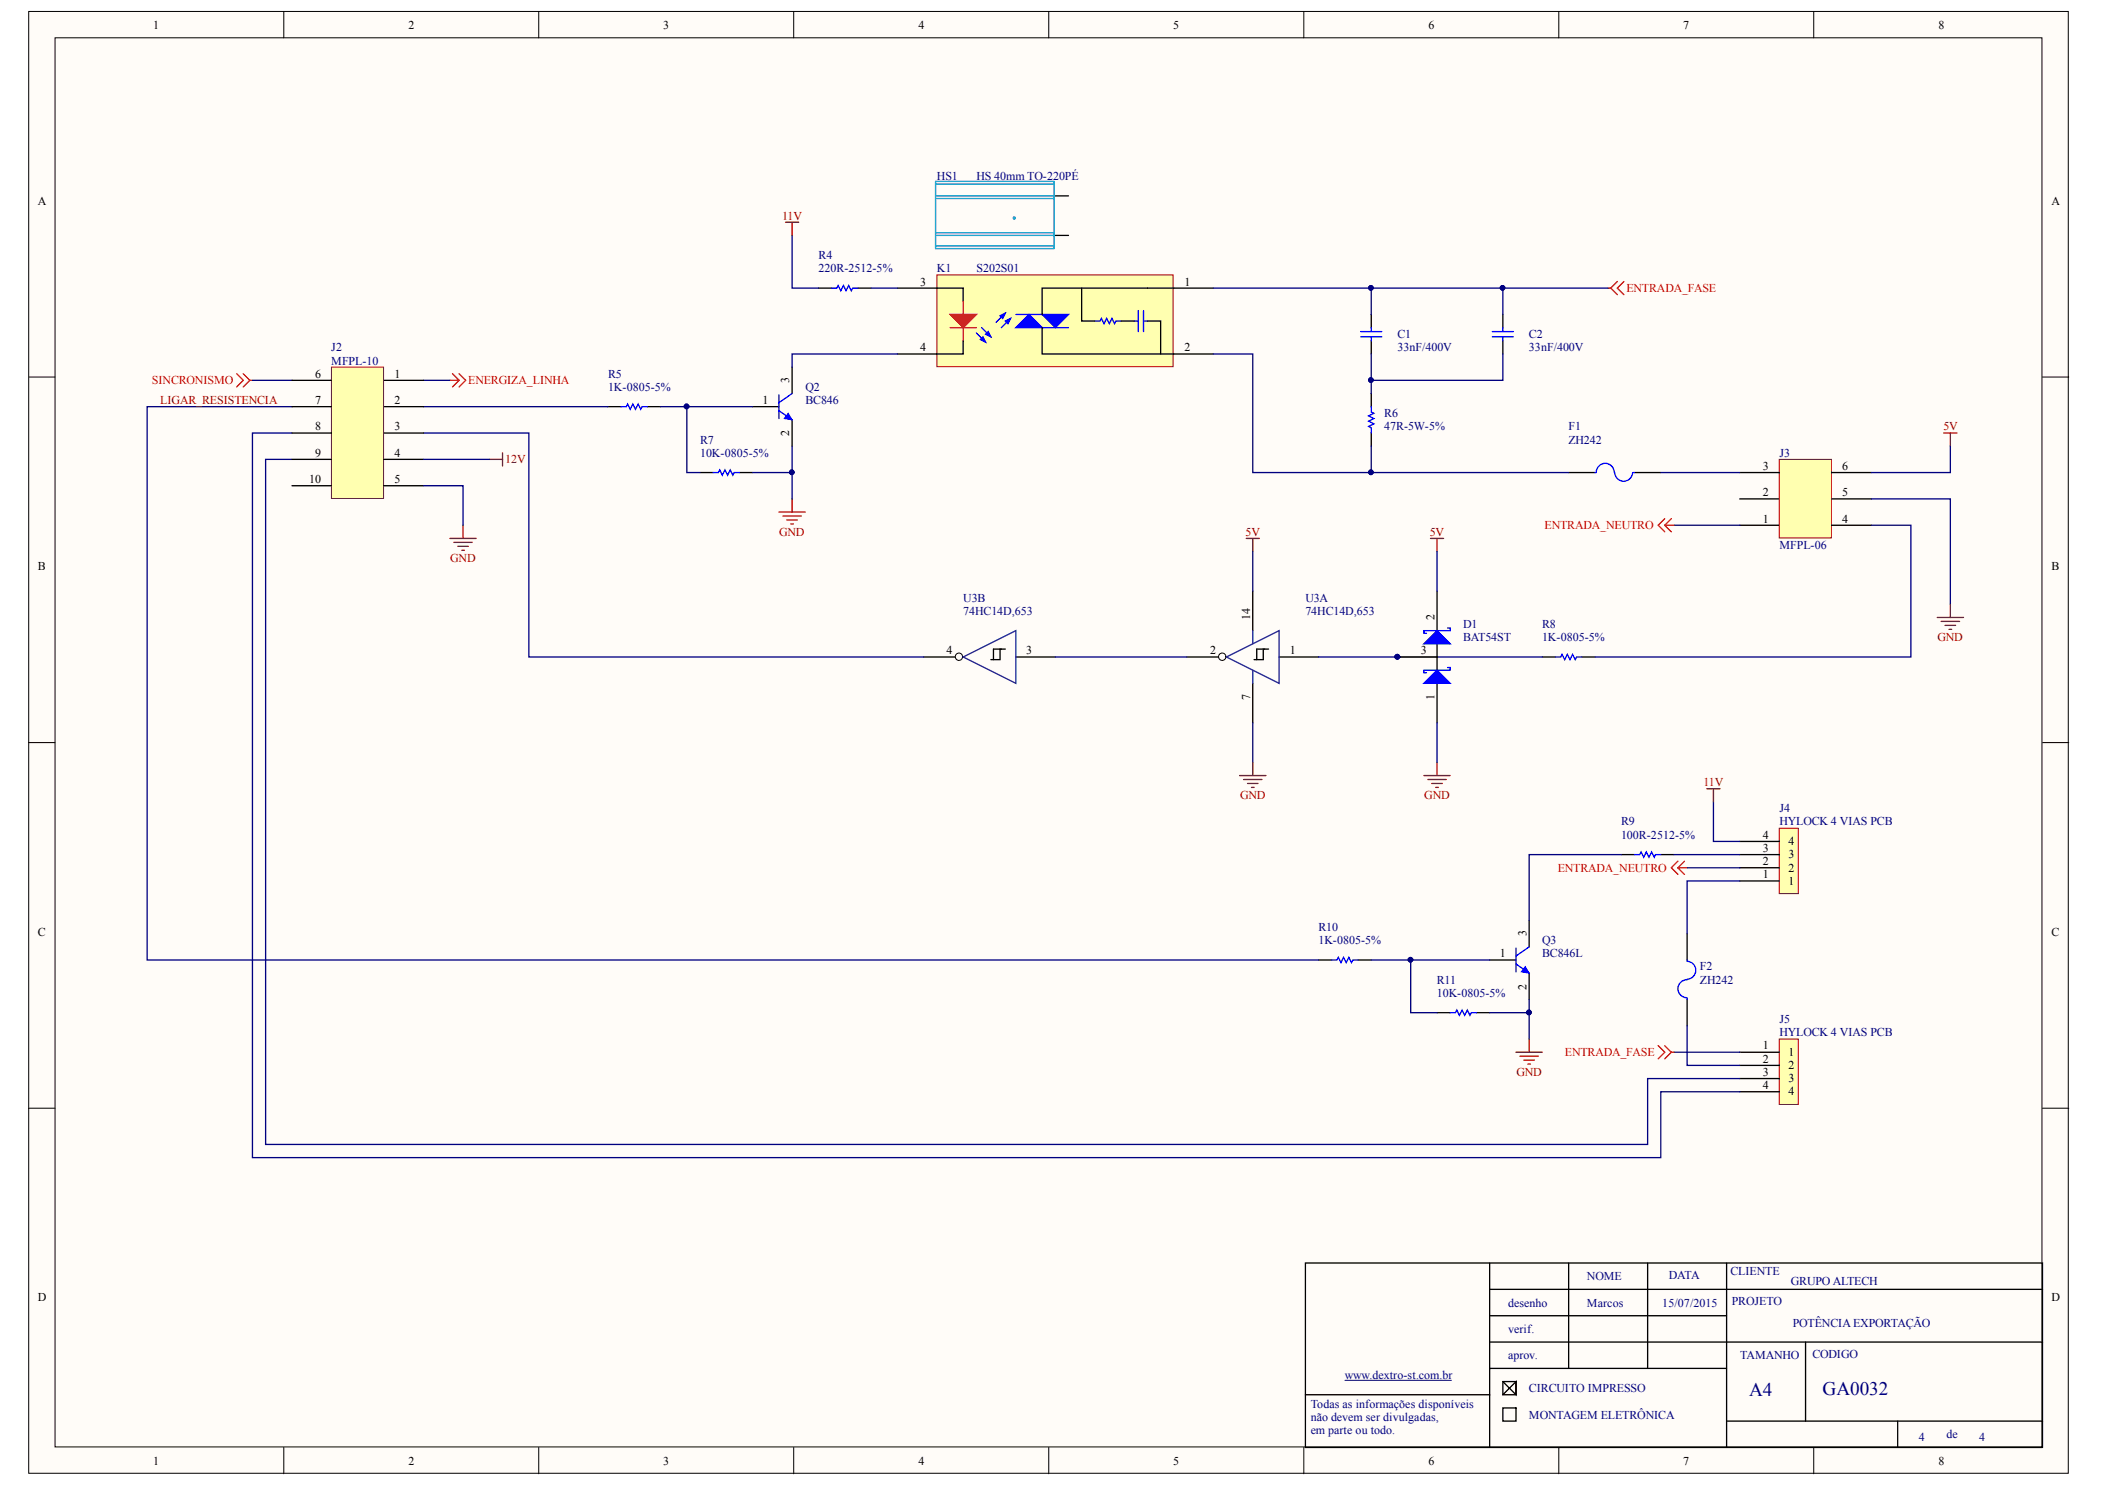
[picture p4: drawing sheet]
<svg xmlns="http://www.w3.org/2000/svg" width="297mm" height="210mm" viewBox="0 0 297 210" stroke-linecap="round" stroke-linejoin="round" font-family="sans-serif">
<g fill="#fffcf8" stroke="#000" stroke-width=".14">
<path d="M4.1 1.6h287.8v206.2h-287.8z"/>
<path d="M7.8 5.3h280.3v198.8h-280.3z"/>
</g>
<g fill="none" stroke="#000" stroke-width=".14">
<path d="M40 1.6v3.7M76 1.6v3.7M112 1.6v3.7M148 1.6v3.7M184 1.6v3.7M220 1.6v3.7M255.9 1.6v3.7M4.1 53.2h3.7M288.2 53.2h3.7M4.1 104.8h3.7M288.2 104.8h3.7M4.1 156.3h3.7"/>
<path d="M288.2 156.3h3.7M40 204.2v3.7M76 204.2v3.7M112 204.2v3.7M148 204.2v3.7M184 204.2v3.7M220 204.2v3.7M255.9 204.2v3.7"/>
</g>
<g fill="none" stroke="#000" stroke-width=".19">
<path d="M184.2 178.2h104v26h-104zM210.2 178.2v26M221.4 178.2v14.8M232.5 178.2v14.8M243.6 178.2v26M184.2 196.7h26M210.2 181.9h78M210.2 185.6h33.4M210.2 189.3h78M210.2 193h33.4M212.1 194.9h1.8v1.8h-1.8zM212.1 198.6h1.8v1.9h-1.8z"/>
<path d="M254.8 189.3v11.2M243.6 200.5h44.6M267.8 200.5v3.7"/>
</g>
<path d="M189.8 194.7h15" fill="none" stroke="#000080" stroke-width=".14"/>
<path d="M132.2 38.8h33.3v12.9h-33.3z" fill="#ffffb0" stroke="#800000" stroke-width=".14"/>
<g fill="none" stroke="#000" stroke-width=".19">
<path d="M85.8 57.4h1.8M91.3 57.4h1.9M106.2 57.4h3.7M111.8 51.8v3.7M111.8 59.2v3.7M115.5 40.6h1.8M121.1 40.6h1.8M126.6 40.6h9.3v1.9M135.9 48.1v1.8h-9.3M147.1 46.2v3.7h24.1M152.6 40.6v4.7h1.9M158.2 45.3h1.9"/>
<path d="M161.9 45.3h1.9v4.6M171.2 40.6h-24.1v3.8M193.5 44.4v1.8M193.5 48.1v1.8M193.5 55.5v1.9M212.1 44.4v1.8M212.1 48.1v1.8M98.8 66.7h1.8M104.3 66.7h1.9M193.5 61.1v1.8M221.4 66.7h3.7M230.6 66.7h3.8"/>
</g>
<path d="M134.1 44.4h3.7l-1.9 1.8z" fill="#f00" stroke="#f00" stroke-width=".19"/>
<g fill="none" stroke="#00f" stroke-width=".19">
<path d="M87.6 57.4h.8l.2-.4 .3 .7 .4-.7 .4 .7 .3-.7 .4 .7 .2-.3h.7M109.9 57.9l1.9 1.3M109.9 55.7v3.3M111.8 55.5l-1.9 1.3M117.3 40.6h.8l.2-.3 .3 .7 .4-.7 .4 .7 .4-.7 .3 .7 .2-.4h.8M137.8 47l1.3 1.3M138.5 46.2l1.3 1.3M141.9 44.2l-1.3 1.3M142.6 44.9l-1.3 1.3M143.3 44.4h3.8M147.1 46.2h3.7M154.5 45.3h.7l.2-.4 .4 .8 .4-.8 .3 .8 .4-.8 .4 .8 .2-.4h.7"/>
<path d="M160.1 45.3h.5M160.6 43.8v3M161.4 43.8v3M161.4 45.3h.5M192 46.8h3M192 47.5h3M193.5 57.4v.7l.4 .2-.8 .4 .8 .3-.8 .4 .8 .4-.8 .4 .4 .1v.8M193.5 46.2v.6M193.5 47.5v.6M210.6 46.8h3M210.6 47.5h3M212.1 46.2v.6"/>
<path d="M212.1 47.5v.6M100.6 66.7h.8l.2-.4 .3 .7 .4-.7 .4 .7 .3-.7 .4 .7 .2-.3h.7M225.1 66.7h.2M225.3 66.6a1.26 1.26 0 0 1 1.2-1.2 1.26 1.26 0 0 1 1.3 1.3M227.9 66.7a1.26 1.26 0 0 0 1.2 1.2 1.26 1.26 0 0 0 1.3-1.2M230.5 66.7h.1"/>
</g>
<g fill="#00f" stroke="#00f" stroke-width=".19">
<path d="M138.7 47.5l.4 .8-.8-.4z"/>
<path d="M139.4 46.8l.4 .7-.7-.4z"/>
<path d="M145.2 44.4l1.9 1.8h-3.8z"/>
<path d="M147.1 44.4h3.7l-1.9 1.8z"/>
<path d="M141.9 45.3l.7-.4-.4 .8z"/>
<path d="M141.1 44.5l.8-.3-.4 .7z"/>
</g>
<path d="M134.1 46.2h3.7" fill="none" stroke="#f00" stroke-width=".19"/>
<path d="M135.9 42.5v1.9M135.9 46.2v1.9" fill="none" stroke="#ee0e22" stroke-width=".19"/>
<path d="M111.8 33.2v7.4h3.7M122.9 40.6h3.7" fill="none" stroke="#000080" stroke-width=".19"/>
<path d="M110.8 31.4h1.9M111.8 31.4v1.8M109.9 72.2h3.7M110.5 72.8h2.6M111 73.4h1.5M111.6 73.9h.4M111.8 70.4v1.8" fill="none" stroke="#800000" stroke-width=".19"/>
<path d="M111.2 58.3l.6 .9-1.1-.2z" fill="#00f" stroke="#00f" stroke-width=".14"/>
<path d="M132 25.6h16.7v9.5h-16.7zM132 34.7h16.7M132 26h16.7M132 28h16.7M132 27.6h16.7M132 33.2h16.7M132 32.8h16.7" fill="none" stroke="#009cca" stroke-width=".19"/>
<circle cx="143.1" cy="30.8" r=".15" fill="#fff" stroke="#009cca" stroke-width=".19"/>
<path d="M148.9 33.2h1.9M148.9 27.6h1.9M245.5 74.1h5.6M245.5 70.4h5.6M212.1 194.9l1.8 1.8v-1.8l-1.8 1.8" fill="none" stroke="#000" stroke-width=".19"/>
<path d="M33.4 52.7l.9 1-.9 .9M34.3 52.7l1 1M35.3 53.7l-1 .9M35.3 53.7h.3M63.5 53.7h1.3M63.9 52.7l.9 1M64.8 53.7l-.9 .9M64.8 52.7l.9 1-.9 .9" fill="none" stroke="#f00" stroke-width=".19"/>
<g fill="none" stroke="#000080" stroke-width=".19">
<path d="M35.6 53.7h5.6M59.8 57.4h26M59.8 53.7h3.7M93.2 57.4h13M96.9 57.4v9.3h1.9M126.6 49.9h-14.8v1.9M171.2 49.9h5.6v16.8h44.6M193.5 49.9v5.6M193.5 40.6v3.8M212.1 49.9v3.8h-18.6M106.2 66.7h5.6M111.8 62.9v7.5"/>
<path d="M193.5 62.9v3.8"/>
</g>
<g fill="#000080" stroke="#000080" stroke-width=".14">
<circle cx="111.7" cy="66.6" r=".33"/>
<circle cx="96.9" cy="57.3" r=".33"/>
<circle cx="193.4" cy="40.6" r=".33"/>
<circle cx="193.4" cy="53.6" r=".33"/>
<circle cx="193.4" cy="66.6" r=".33"/>
</g>
<path d="M251.1 64.8h7.3v11.1h-7.3z" fill="#ffffb0" stroke="#800000" stroke-width=".14"/>
<path d="M245.5 66.7h5.6M258.5 66.7h5.6M258.5 74.1h5.6M258.5 70.4h5.6" fill="none" stroke="#000" stroke-width=".19"/>
<path d="M228.2 39.7l-.9 .9M229.2 39.7l-1 .9 1 1M226.9 40.6h.4M227.3 40.6l.9 1" fill="none" stroke="#f00" stroke-width=".19"/>
<path d="M171.2 40.6h40.9v3.8M212.1 40.6h14.8M234.4 66.7h11.1M236.2 74.1h9.3" fill="none" stroke="#000080" stroke-width=".19"/>
<g fill="#000080" stroke="#000080" stroke-width=".14">
<circle cx="193.4" cy="40.6" r=".33"/>
<circle cx="212" cy="40.6" r=".33"/>
</g>
<path d="M251.1 116.8h2.7v9.3h-2.7z" fill="#ffffb0" stroke="#800000" stroke-width=".14"/>
<path d="M245.5 118.7h5.6M245.5 124.3h5.6M245.5 122.4h5.6M245.5 120.6h5.6" fill="none" stroke="#000" stroke-width=".19"/>
<path d="M251.1 146.6h2.7v9.2h-2.7z" fill="#ffffb0" stroke="#800000" stroke-width=".14"/>
<g fill="none" stroke="#000" stroke-width=".19">
<path d="M167.5 92.7h5.6M180.5 92.7h5.6M186.1 135.4h1.8M191.6 135.4h1.9M210.2 135.4h3.7M215.8 129.8v3.8M215.8 137.3v3.7M228.8 120.6h1.8M234.4 120.6h1.8M238.1 131.7v3.7M202.8 142.9h1.8M208.4 142.9h1.8"/>
<path d="M238.1 141v3.7M245.5 148.4h5.6M245.5 150.3h5.6M245.5 152.1h5.6M245.5 154h5.6"/>
</g>
<path d="M187.9 135.4h.8l.2-.4 .3 .8 .4-.8 .4 .8 .3-.8 .4 .8 .2-.4h.7M213.9 136l1.9 1.3M213.9 133.7v3.4M215.8 133.6l-1.9 1.3M230.6 120.6h.8l.2-.4 .3 .7 .4-.7 .4 .7 .4-.7 .3 .7 .2-.3h.8M238.1 138.2a1.26 1.26 0 0 0-1.3 1.3 1.26 1.26 0 0 0 1.2 1.2M238.1 135.4v.2M238.1 135.6a1.26 1.26 0 0 1 1.2 1.3 1.26 1.26 0 0 1-1.2 1.2M204.6 142.9h.8l.2-.4 .3 .7 .4-.7 .4 .7 .4-.7 .3 .7 .2-.3h.8M238.1 140.8v.2" fill="none" stroke="#00f" stroke-width=".19"/>
<g fill="none" stroke="#000080" stroke-width=".19">
<path d="M41.2 57.4h-20.4v78h165.3M264.1 70.4h11.1v14.8M275.2 62.9v3.8h-11.1M241.8 113.1v5.6h3.7M193.5 135.4h5.6M210.2 135.4h-11.1v7.5h3.7M228.8 120.6h-13v9.2M236.2 120.6h9.3M238.1 122.4h7.4M245.5 124.3h-7.4v7.4M210.2 142.9h5.6M215.8 141v5.6"/>
<path d="M236.2 148.4h9.3"/>
</g>
<g fill="none" stroke="#800000" stroke-width=".19">
<path d="M274.3 61.1h1.8M275.2 61.1v1.8M273.4 87.1h3.7M273.9 87.7h2.6M274.5 88.2h1.5M275 88.8h.4M275.2 85.2v1.9M240.9 111.3h1.8M241.8 111.3v1.8M213.9 148.4h3.7M214.5 149h2.6M215 149.5h1.5"/>
<path d="M215.6 150.1h.4M215.8 146.6v1.8"/>
</g>
<path d="M215.2 136.4l.6 .9-1.1-.2z" fill="#00f" stroke="#00f" stroke-width=".14"/>
<g fill="#000080" stroke="#000080" stroke-width=".14">
<circle cx="215.7" cy="142.8" r=".33"/>
<circle cx="199" cy="135.4" r=".33"/>
</g>
<path d="M234.9 74.1l.9 .9M234.9 73.2l-.9 .9 .9 .9M234.9 74.1h1.3M235.8 73.2l-.9 .9M236.8 122.4l.9 .9M236.8 121.5l-1 .9 1 .9M236.8 122.4h1.3M237.7 121.5l-.9 .9M234 147.5l.9 .9-.9 1M234.9 147.5l.9 .9M235.8 148.4l-.9 1M235.8 148.4h.4" fill="none" stroke="#f00" stroke-width=".19"/>
<circle cx="172.5" cy="92.6" r=".52" fill="#fffcf8" stroke="#000" stroke-width=".14"/>
<path d="M173.1 92.7l7.4-3.7v7.4zM176.8 89v1.8M176.8 94.5v1.9" fill="none" stroke="#039" stroke-width=".19"/>
<path d="M130.3 92.7h5.6M143.3 92.7h5.6M176.8 83.4v5.6M176.8 96.4v5.6M178.5 91.6h-1.2v1.4M179 91.6h-.7v1.4h-1.3M197.2 92.7h5.6M202.8 83.4v5.6M202.8 90.8v3.7M202.8 96.4v5.6M217.6 92.7h1.9M223.2 92.7h1.9" fill="none" stroke="#000" stroke-width=".19"/>
<g fill="none" stroke="#800000" stroke-width=".19">
<path d="M175.9 76h1.8M176.8 76v1.8M201.9 76h1.8M202.8 76v1.8M174.9 109.4h3.7M175.5 110h2.6M176 110.5h1.5M176.6 111.1h.4M176.8 107.5v1.9M200.9 109.4h3.7M201.5 110h2.6M202 110.5h1.5"/>
<path d="M202.6 111.1h.4M202.8 107.5v1.9"/>
</g>
<path d="M176.8 77.8v5.6M202.8 77.8v5.6M264.1 74.1h5.5v18.6h-44.5M186.1 92.7h31.5M176.8 102v5.5M202.8 102v5.5" fill="none" stroke="#000080" stroke-width=".19"/>
<path d="M204.3 94.2h.3v.3h-3.7v.4h.4M204.3 88.6h.3v.4h-3.7v.3h.4M219.5 92.7h.7l.2-.4 .4 .7 .4-.7 .3 .7 .4-.7 .4 .7 .2-.3h.7" fill="none" stroke="#00f" stroke-width=".19"/>
<circle cx="197.2" cy="92.6" r=".33" fill="#000080" stroke="#000080" stroke-width=".14"/>
<g fill="#00f" stroke="#00f" stroke-width=".19">
<path d="M202.8 94.5l1.8 1.9h-3.7z"/>
<path d="M202.8 89l1.8 1.8h-3.7z"/>
</g>
<circle cx="135.3" cy="92.6" r=".52" fill="#fffcf8" stroke="#000" stroke-width=".14"/>
<path d="M135.9 92.7l7.4-3.7v7.4z" fill="none" stroke="#039" stroke-width=".19"/>
<path d="M54.2 53.7h5.6M54.2 57.4h5.6M141.3 91.6h-1.1v1.4M141.9 91.6h-.8v1.4h-1.3" fill="none" stroke="#000" stroke-width=".19"/>
<path d="M41.2 64.8h-3.7v96.6h195v-9.3h13M41.2 61.1h-5.6v102.2h198.8v-9.3h11.1M59.8 61.1h14.8v31.6h55.7M148.9 92.7h18.6" fill="none" stroke="#000080" stroke-width=".19"/>
<path d="M63.5 76h3.7M64 76.5h2.6M64.6 77.1h1.5M65.2 77.6h.3M65.3 74.1v1.9" fill="none" stroke="#800000" stroke-width=".19"/>
<path d="M46.8 51.8h7.3v18.5h-7.3z" fill="#ffffb0" stroke="#800000" stroke-width=".14"/>
<path d="M41.2 53.7h5.6M41.2 57.4h5.6M41.2 61.1h5.6M41.2 64.8h5.6M41.2 68.5h5.6M54.2 61.1h5.6M54.2 64.8h5.6M54.2 68.5h5.6" fill="none" stroke="#000" stroke-width=".19"/>
<path d="M69.1 64.8h1.8M70.9 63.9v1.8" fill="none" stroke="#800000" stroke-width=".19"/>
<path d="M59.8 68.5h5.5v5.6M59.8 64.8h9.3M238.1 144.7v5.6h7.4" fill="none" stroke="#000080" stroke-width=".19"/>
<g font-size="2.7" fill="#000080">
<text x="246.8" y="196.9">A4</text>
<text x="257.2" y="196.8">GA0032</text>
</g>
<g font-size="1.7">
<text x="21.6" y="4">1</text>
<text x="57.6" y="4">2</text>
<text x="93.6" y="4">3</text>
<text x="129.6" y="4">4</text>
<text x="165.5" y="4">5</text>
<text x="201.6" y="4">6</text>
<text x="237.5" y="4">7</text>
<text x="273.6" y="4">8</text>
<text x="5.3" y="28.9">A</text>
<text x="289.5" y="28.9">A</text>
<text x="129.9" y="40.3">3</text>
<text x="167.2" y="40.3">1</text>
<text x="44.5" y="53.3">6</text>
<text x="55.7" y="53.3">1</text>
<text x="129.9" y="49.6">4</text>
<text x="167.2" y="49.6">2</text>
<text x="44.5" y="57">7</text>
<text x="55.7" y="57">2</text>
<text x="107.6" y="57">1</text>
<text x="111.4" y="54" transform="rotate(-90 111.4 54)">3</text>
<text x="44.5" y="60.7">8</text>
<text x="44.5" y="64.4">9</text>
<text x="55.7" y="60.7">3</text>
<text x="55.7" y="64.4">4</text>
<text x="111.4" y="61.6" transform="rotate(-90 111.4 61.6)">2</text>
<text x="43.6" y="68.1">10</text>
<text x="55.7" y="68.1">5</text>
<text x="248.7" y="70">2</text>
<text x="248.7" y="66.3">3</text>
<text x="260" y="70">5</text>
<text x="260" y="66.3">6</text>
<text x="248.7" y="73.7">1</text>
<text x="260" y="73.7">4</text>
<text x="5.3" y="80.5">B</text>
<text x="289.5" y="80.5">B</text>
<text x="176.4" y="87.5" transform="rotate(-90 176.4 87.5)">14</text>
<text x="202.4" y="87.5" transform="rotate(-90 202.4 87.5)">2</text>
<text x="133.6" y="92.3">4</text>
<text x="144.8" y="92.3">3</text>
<text x="170.8" y="92.3">2</text>
<text x="182" y="92.3">1</text>
<text x="200.5" y="92.3">3</text>
<text x="176.4" y="98.7" transform="rotate(-90 176.4 98.7)">7</text>
<text x="202.4" y="98.7" transform="rotate(-90 202.4 98.7)">1</text>
<text x="248.7" y="118.3">4</text>
<text x="252.4" y="119.2">4</text>
<text x="248.7" y="123.9">1</text>
<text x="248.7" y="122">2</text>
<text x="248.7" y="120.2">3</text>
<text x="252.4" y="124.8">1</text>
<text x="252.4" y="122.9">2</text>
<text x="252.4" y="121.1">3</text>
<text x="5.3" y="132.1">C</text>
<text x="211.6" y="135">1</text>
<text x="215.4" y="132.1" transform="rotate(-90 215.4 132.1)">3</text>
<text x="289.5" y="132.1">C</text>
<text x="215.4" y="139.6" transform="rotate(-90 215.4 139.6)">2</text>
<text x="248.7" y="148">1</text>
<text x="248.7" y="149.9">2</text>
<text x="252.4" y="149">1</text>
<text x="248.7" y="151.7">3</text>
<text x="248.7" y="153.6">4</text>
<text x="252.4" y="150.8">2</text>
<text x="252.4" y="152.7">3</text>
<text x="252.4" y="154.5">4</text>
<text x="5.3" y="183.6">D</text>
<text x="289.5" y="183.6">D</text>
<text x="21.6" y="206.6">1</text>
<text x="57.6" y="206.6">2</text>
<text x="93.6" y="206.6">3</text>
<text x="129.6" y="206.6">4</text>
<text x="165.5" y="206.6">5</text>
<text x="201.6" y="206.6">6</text>
<text x="237.5" y="206.6">7</text>
<text x="273.6" y="206.6">8</text>
</g>
<g font-size="1.7" fill="#000080">
<text x="132.2" y="25.4">HS1</text>
<text x="137.8" y="25.4">HS 40mm TO-220PÉ</text>
<text x="115.5" y="36.6">R4</text>
<text x="115.5" y="38.4">220R-2512-5%</text>
<text x="132.2" y="38.4">K1</text>
<text x="137.8" y="38.4">S202S01</text>
<text x="197.2" y="47.7">C1</text>
<text x="215.8" y="47.7">C2</text>
<text x="46.7" y="49.6">J2</text>
<text x="46.7" y="51.4">MFPL-10</text>
<text x="85.8" y="53.3">R5</text>
<text x="197.2" y="49.6">33nF/400V</text>
<text x="215.8" y="49.6">33nF/400V</text>
<text x="85.8" y="55.1">1K-0805-5%</text>
<text x="113.7" y="55.1">Q2</text>
<text x="113.7" y="57">BC846</text>
<text x="195.3" y="58.9">R6</text>
<text x="98.8" y="62.6">R7</text>
<text x="98.8" y="64.4">10K-0805-5%</text>
<text x="195.3" y="60.7">47R-5W-5%</text>
<text x="221.3" y="60.7">F1</text>
<text x="221.3" y="62.6">ZH242</text>
<text x="251.1" y="64.4">J3</text>
<text x="251.1" y="77.4">MFPL-06</text>
<text x="135.9" y="84.9">U3B</text>
<text x="135.9" y="86.7">74HC14D,653</text>
<text x="184.2" y="84.9">U3A</text>
<text x="184.2" y="86.7">74HC14D,653</text>
<text x="206.5" y="88.6">D1</text>
<text x="217.6" y="88.6">R8</text>
<text x="206.5" y="90.4">BAT54ST</text>
<text x="217.6" y="90.4">1K-0805-5%</text>
<text x="228.7" y="116.4">R9</text>
<text x="228.7" y="118.3">100R-2512-5%</text>
<text x="251.1" y="114.6">J4</text>
<text x="251.1" y="116.4">HYLOCK 4 VIAS PCB</text>
<text x="186.1" y="131.3">R10</text>
<text x="186.1" y="133.2">1K-0805-5%</text>
<text x="217.6" y="133.2">Q3</text>
<text x="217.6" y="135">BC846L</text>
<text x="239.9" y="136.9">F2</text>
<text x="202.8" y="138.7">R11</text>
<text x="202.8" y="140.6">10K-0805-5%</text>
<text x="239.9" y="138.7">ZH242</text>
<text x="251.1" y="144.3">J5</text>
<text x="251.1" y="146.2">HYLOCK 4 VIAS PCB</text>
<text x="244.2" y="179.9">CLIENTE</text>
<text x="212.8" y="184.3">desenho</text>
<text x="223.9" y="180.6">NOME</text>
<text x="223.9" y="184.3">Marcos</text>
<text x="234.6" y="184.3">15/07/2015</text>
<text x="235.5" y="180.4">DATA</text>
<text x="244.4" y="184.1">PROJETO</text>
<text x="252.7" y="181.3">GRUPO ALTECH</text>
<text x="212.8" y="188.1">verif.</text>
<text x="212.8" y="191.8">aprov.</text>
<text x="245.5" y="191.8">TAMANHO</text>
<text x="253" y="187.1">POTÊNCIA EXPORTAÇÃO</text>
<text x="255.8" y="191.5">CODIGO</text>
<text x="189.8" y="194.6">www.dextro-st.com.br</text>
<text x="215.8" y="196.4">CIRCUITO IMPRESSO</text>
<text x="185" y="198.6">Todas as informações disponíveis</text>
<text x="185" y="200.5">não devem ser divulgadas,</text>
<text x="185" y="202.3">em parte ou todo.</text>
<text x="215.8" y="200.1">MONTAGEM ELETRÔNICA</text>
<text x="270.8" y="203.3">4</text>
<text x="274.7" y="202.9">de</text>
<text x="279.3" y="203.3">4</text>
</g>
<g font-size="1.7" fill="#800000">
<text x="110.4" y="31">11V</text>
<text x="22.6" y="57">LIGAR_RESISTENCIA</text>
<text x="71.3" y="65.4">12V</text>
<text x="274.2" y="60.7">5V</text>
<text x="109.9" y="75.6">GND</text>
<text x="175.8" y="75.6">5V</text>
<text x="201.7" y="75.6">5V</text>
<text x="63.5" y="79.3">GND</text>
<text x="273.4" y="90.4">GND</text>
<text x="175" y="112.7">GND</text>
<text x="201" y="112.7">GND</text>
<text x="240.4" y="110.9">11V</text>
<text x="214" y="151.7">GND</text>
</g>
<g font-size="1.7" fill="#f00">
<text x="229.5" y="41.2">ENTRADA_FASE</text>
<text x="21.4" y="54.2">SINCRONISMO</text>
<text x="66.1" y="54.2">ENERGIZA_LINHA</text>
<text x="217.9" y="74.6">ENTRADA_NEUTRO</text>
<text x="219.8" y="122.9">ENTRADA_NEUTRO</text>
<text x="220.8" y="149">ENTRADA_FASE</text>
</g>
</svg>
